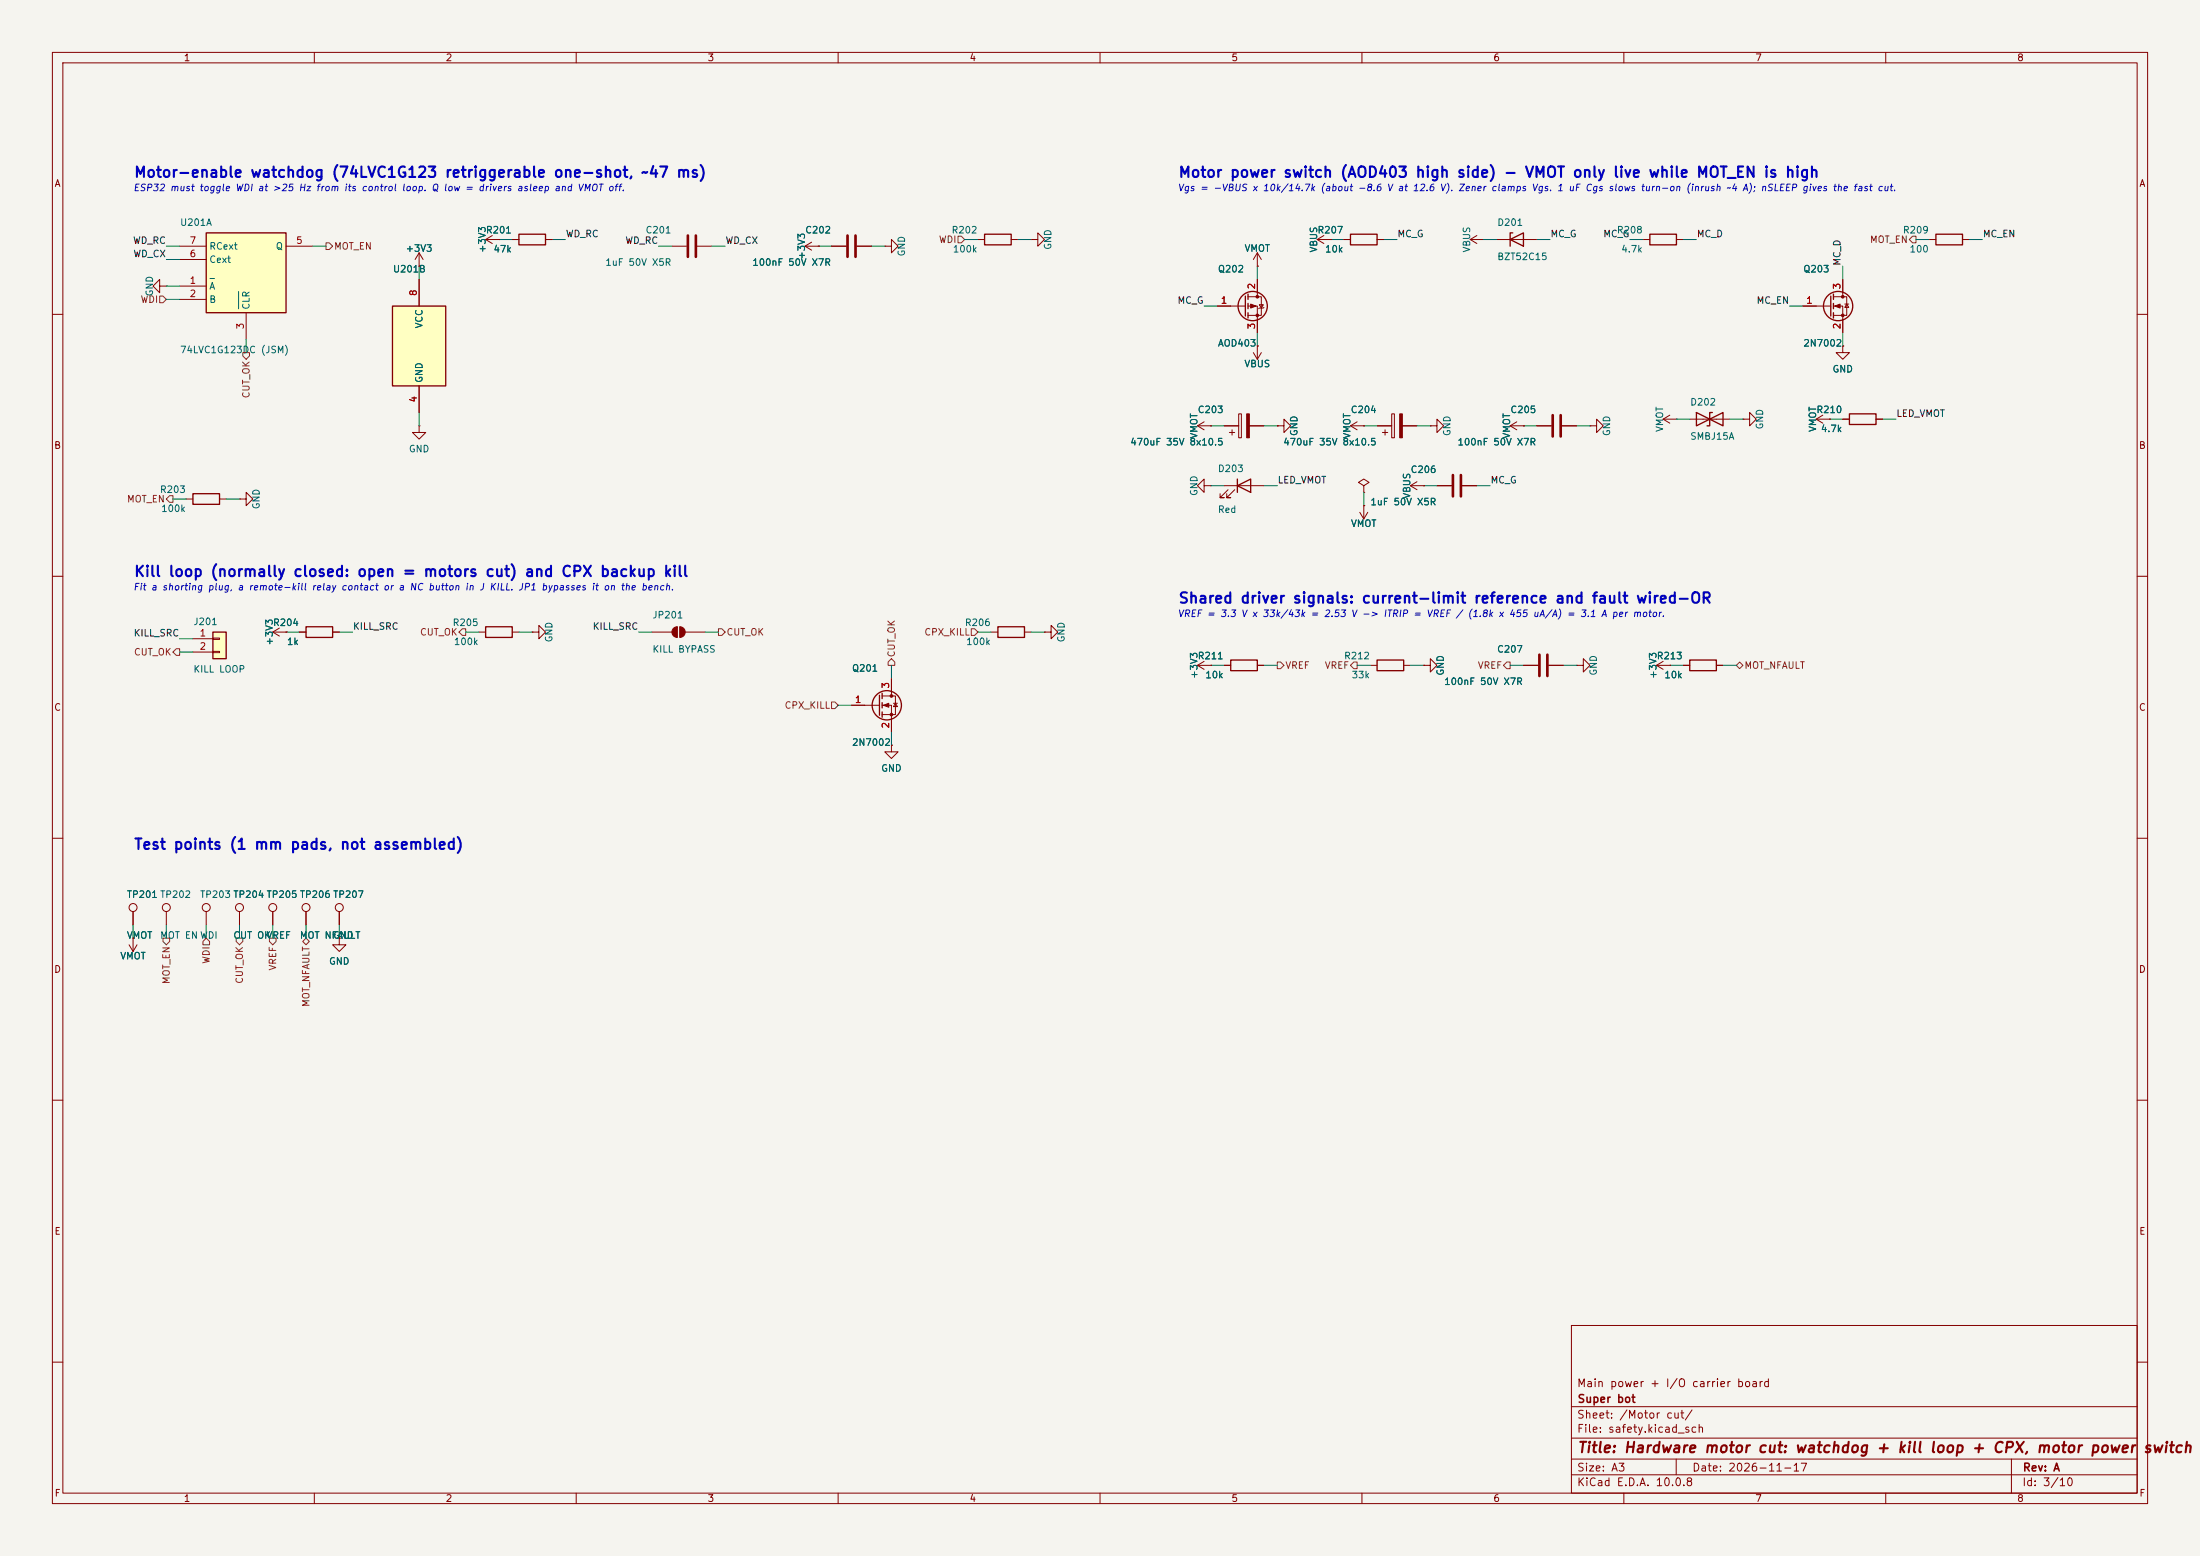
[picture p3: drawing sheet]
<svg xmlns="http://www.w3.org/2000/svg" width="420mm" height="297mm" viewBox="0 0 420 297" stroke-linecap="round" stroke-linejoin="round" font-family="sans-serif">
<path d="M0 0h420v297h-420z" fill="#f5f4ef" stroke="#f5f4ef" stroke-width=".19"/>
<g fill="none" stroke="#840000" stroke-width=".19">
<path d="M10 10h400v277h-400zM12 12h396v273h-396zM60 10v2M110 10v2M160 10v2M210 10v2M260 10v2M310 10v2M360 10v2M128.3 47h2.8M133.1 47h2.8M153.7 47h2.5"/>
<path d="M153.7 47l1.2 .8M154.9 46.2l-1.2 .8M156.2 47h.1M158.7 47h2.8M163.6 47h2.8M168.9 47h1.3v-1.3l1.2 1.3-1.2 1.3v-1.3M168.9 47h.1M232.4 58.4h5.3M238.3 56.6h2.5v3.6h-2.5M238.3 58.4h1.7v5.1M240 50.8h.1M240 48.3v2.5"/>
<path d="M240 53.3v3.3M240 48.3l-.7 1.2M240 48.3l.8 1.2M240.4 58.2h.8l-.4 .6zM241.3 58.7l-1 .2M251.5 45.7l1.2 .8M251.5 45.7h2.5M252.7 45l-1.2 .7M254 45.7h.1M280.7 45.7h2.5M280.7 45.7l1.2 .8M281.9 45l-1.2 .7"/>
<path d="M283.2 45.7h.1M10 60h2M236.5 79h.5v4.6h-.5zM239.3 67.3l.7 1.3M240 66h.1M240 66v2.6M240.8 67.3l-.8 1.3M265.7 79h.5v4.6h-.5zM408 60h2M80 81.3v1.3h1.3l-1.3 1.2-1.3-1.2h1.3M80 81.3h.1M228.6 81.3h2.5"/>
<path d="M228.6 81.3l1.3 .7M229.9 80.5l-1.3 .8M231.1 81.3h.1M233.7 81.3h2.8M233.7 92.7h7.6M234.4 93.5l-1.5 1.5h.8h-.8v-.8M234.7 82.6h1M235.2 82v1.1M235.7 93.5l-1.5 1.5h.7h-.7v-.8M238.5 81.3h2.8M243.8 81.3h1.3v-1.3l1.3 1.3-1.3 1.3v-1.3M243.8 81.3h.1"/>
<path d="M257.8 81.3h2.5M257.8 81.3l1.3 .7M259.1 80.5l-1.3 .8M259.6 97.8l.7 1.3M260.3 96.5h.1M260.3 92.7l1.1-.6-1.1-.7-1 .7 1 .6v1.3M260.3 94h.1M260.3 81.3h.1M260.3 96.5v2.6M261.1 97.8l-.8 1.3M262.9 81.3h2.8M263.9 82.6h1"/>
<path d="M264.4 82v1.1M267.7 81.3h2.8M269.2 92.7h2.6M269.2 92.7l1.3 .8M270.5 91.9l-1.3 .8M271.8 92.7h.1M273 81.3h1.3v-1.3l1.3 1.3-1.3 1.3v-1.3M273 81.3h.1M274.3 92.7h2.8M279.1 92.7h2.8M10 110h2M129.3 119.6v2.1"/>
<path d="M129.8 119.6v2.1M408 110h2M91.4 120.7h1.3M97.8 120.7h1.3M101.6 120.7h1.3v-1.3l1.2 1.3-1.2 1.2v-1.2M101.6 120.7h.1M124.5 120.7h3.8M130.8 120.7h3.8M162.6 134.6h5.3M168.4 132.8h2.5v3.6h-2.5M168.4 134.6h1.8v5.1M170.2 129.5v3.3"/>
<path d="M170.6 134.2h.7M170.9 134.2l.4 .7h-.7zM10 160h2M170.2 142.2v1.3h1.2l-1.2 1.3-1.3-1.3h1.3M170.2 142.2h.1M408 160h2M10 210h2M408 210h2M300 253h108v32h-108zM10 260h2M300 278.5h108M300 274.5h108"/>
<path d="M300 268.5h108M320 278.5v3M384 278.5v6.5M408 260h2M60 285v2M110 285v2M160 285v2M210 285v2M260 285v2M300 281.5h108M310 285v2M360 285v2"/>
</g>
<g fill="none" stroke="#840000" stroke-width=".25">
<path d="M237.7 56.5v3.8M238.3 56.1v1.1M238.3 57.9v1M238.3 59.7v1M236.2 92.7l2.6-1.3v2.6zM236.2 91.4v2.6M92.7 119.6h5.1v2.1h-5.1zM167.9 132.7v3.8M168.4 132.3v1.1M168.4 134.1v1M168.4 135.9v1"/>
<circle cx="239.1" cy="58.4" r="2.79"/>
<circle cx="169.3" cy="134.6" r="2.79"/>
</g>
<g fill="#840000" stroke="#840000" stroke-width=".19">
<path d="M238.8 58l1 .4-1 .4z"/>
<path d="M238 79h.5v4.6h-.5z"/>
<path d="M267.2 79h.5v4.6h-.5z"/>
<path d="M168.7 134.6l1-.4v.8z"/>
<path d="M128.6 119.9l.7-.3v2.1a1.02 1.02 0 0 1-.9-.7 1.02 1.02 0 0 1 .2-1.1z"/>
<path d="M129.8 119.6a1.02 1.02 0 0 1 1 1.1 1.02 1.02 0 0 1-1 1z"/>
<circle cx="240" cy="56.6" r=".25"/>
<circle cx="240" cy="60.2" r=".25"/>
<circle cx="170.2" cy="132.8" r=".25"/>
<circle cx="170.2" cy="136.4" r=".25"/>
</g>
<path d="M131.3 45v4M132.8 45v4M161.8 45v4M163.3 45v4M277.4 90.7v4M278.9 90.7v4" fill="none" stroke="#840000" stroke-width=".51"/>
<path d="M74.9 58.4h10.2v15.3h-10.2z" fill="#ffffc2"/>
<g fill="none" stroke="#840000" stroke-width=".25">
<path d="M74.9 58.4h10.2v15.3h-10.2zM188 44.7h5v2h-5zM257.8 44.7h5.1v2h-5.1zM288.3 45.7l2.5-1.2v2.5zM288.8 44.5h-.5v2.5M315 44.7h5v2h-5zM349.5 56.5v3.8M350 56.1v1.1M350 57.9v1M350 59.7v1M369.6 44.7h5v2h-5zM323.8 78.7v2.6l5.1-2.6v2.6z"/>
<path d="M326.9 78.7h-.5v2.6h-.5M353.1 79h5v2h-5zM36.8 94.2h5.1v2.1h-5.1zM190.5 119.6h5.1v2.1h-5.1zM234.9 126h5.1v2h-5.1zM262.9 126h5.1v2h-5.1zM322.6 126h5.1v2h-5.1z"/>
<circle cx="350.9" cy="58.4" r="2.79"/>
</g>
<g fill="none" stroke="#840000" stroke-width=".19">
<path d="M30.5 54.6v-1.3l-1.3 1.3 1.3 1.3v-1.3h1.2M31.7 54.6h.1M80 50.8h.1M80 48.3v2.5M80 53.3v5.1M80 48.3l-.8 1.2M80 48.3l.8 1.2M186.7 45.7h1.3M193 45.7h1.3M196.8 45.7h1.3v-1.2l1.3 1.2-1.3 1.3v-1.3M196.8 45.7h.1M256.5 45.7h1.3"/>
<path d="M262.9 45.7h1.3M285.7 45.7h7.7M313.7 45.7h1.3M320 45.7h1.3M344.2 58.4h5.3M350 56.6h2.6v3.6h-2.6M350 58.4h1.8v5.1M351.8 53.3v3.3M352.2 58h.7M352.6 58l.3 .7h-.7zM368.3 45.7h1.3M374.6 45.7h1.3"/>
<path d="M80 73.7v5M318.8 79.2l-1.3 .8M348 79.2l-1.3 .8M351.8 66v1.3h1.3l-1.3 1.3-1.3-1.3h1.3M351.8 66h.1M35.6 95.3h1.2M41.9 95.3h1.3M229.9 92.7v-1.3l-1.3 1.3 1.3 1.3v-1.3h1.2M231.1 92.7h.1M288.3 81.3l1.3 .7M288.3 81.3h2.5M289.6 80.5l-1.3 .8"/>
<path d="M290.8 81.3h.1M293.4 81.3h2.8M298.2 81.3h2.8M303.5 81.3h1.3v-1.3l1.3 1.3-1.3 1.3v-1.3M303.5 81.3h.1M317.5 80l1.3 .8M317.5 80h2.5M320 80h.1M322.6 80h7.6M332.7 80h1.3v-1.3l1.3 1.3-1.3 1.3v-1.3M332.7 80h.1M346.7 80h2.5"/>
<path d="M346.7 80l1.3 .8M349.2 80h.1M351.8 80h1.3M358.1 80h1.3M189.2 120.7h1.3M195.6 120.7h1.2M199.4 120.7h1.3v-1.3l1.2 1.3-1.2 1.2v-1.2M199.4 120.7h.1M228.6 127h2.5M228.6 127l1.3 .8M229.9 126.2l-1.3 .8M231.1 127h.1"/>
<path d="M233.7 127h1.2M240 127h1.3M261.6 127h1.3M268 127h1.2M271.8 127h1.2v-1.3l1.3 1.3-1.3 1.3v-1.3M271.8 127h.1M290.8 127h2.8M295.7 127h2.7M301 127h1.3v-1.3l1.2 1.3-1.2 1.3v-1.3M301 127h.1M316.2 127h2.6M316.2 127l1.3 .8"/>
<path d="M317.5 126.2l-1.3 .8M318.8 127h.1M321.3 127h1.3M327.7 127h1.2M31.7 174v2.5"/>
<circle cx="31.7" cy="173.2" r=".76"/>
</g>
<g fill="#840000" stroke="#840000" stroke-width=".19">
<path d="M350.3 58.4l1-.4v.8z"/>
<circle cx="351.8" cy="56.6" r=".25"/>
<circle cx="351.8" cy="60.2" r=".25"/>
</g>
<path d="M296.4 79.2v4.1M297.9 79.2v4.1M293.9 125v4M295.4 125v4" fill="none" stroke="#840000" stroke-width=".51"/>
<path d="M40.6 120.7h2.6v5h-2.6z" fill="#ffffc2"/>
<path d="M99.1 44.7h5v2h-5zM58.4 119.6h5.1v2.1h-5.1zM40.6 120.7h2.6v5h-2.6z" fill="none" stroke="#840000" stroke-width=".25"/>
<g fill="none" stroke="#840000" stroke-width=".19">
<path d="M92.7 45.7l1.3 .8M92.7 45.7h2.5M94 45l-1.3 .7M95.2 45.7h.1M97.8 45.7h1.3M104.1 45.7h1.3M45.7 95.3h1.3v-1.3l1.3 1.3-1.3 1.2v-1.2M45.7 95.3h.1M53.3 119.9l-1.2 .8M36.8 121.9h3.8M36.8 124.5h3.8M40.6 121.8h1.3v.2h-1.3z"/>
<path d="M40.6 124.3h1.3v.3h-1.3zM52.1 120.7h2.5M52.1 120.7l1.2 .7M54.6 120.7h.1M57.1 120.7h1.3M63.5 120.7h1.3M25.4 179.1h.1M25.4 174v2.5M25.4 179.1v2.5M39.4 174v2.5M45.7 174v2.5M52.1 174v2.5"/>
<path d="M58.4 174v2.5M64.8 174v2.5M24.6 180.3l.8 1.3M26.2 180.3l-.8 1.3"/>
<circle cx="25.4" cy="173.2" r=".76"/>
<circle cx="39.4" cy="173.2" r=".76"/>
<circle cx="45.7" cy="173.2" r=".76"/>
<circle cx="52.1" cy="173.2" r=".76"/>
<circle cx="58.4" cy="173.2" r=".76"/>
<circle cx="64.8" cy="173.2" r=".76"/>
</g>
<path d="M39.4 44.5h15.2v15.2h-15.2z" fill="#ffffc2"/>
<path d="M39.4 44.5h15.2v15.2h-15.2z" fill="none" stroke="#840000" stroke-width=".25"/>
<g fill="none" stroke="#840000" stroke-width=".19">
<path d="M34.3 54.6h5.1M34.3 57.2h5.1M34.3 47h5.1M34.3 49.5h5.1M47 59.7v5.1M54.6 47h5.1M80 50.8h.1M80 53.3v5.1M95.2 45.7h.1M97.8 45.7h1.3M104.1 45.7h1.3M156.2 47h.1"/>
<path d="M158.7 47h2.8M163.6 47h2.8M232.4 58.4h2.5M240 50.8h.1M240 53.3v2.6M254 45.7h.1M256.5 45.7h1.3M262.9 45.7h1.3M344.2 58.4h2.5M351.8 53.3v2.6M80 73.7v5M240 66h.1"/>
<path d="M240 61v2.5M351.8 66h.1M351.8 61v2.5M231.1 81.3h.1M233.7 81.3h2.8M238.5 81.3h2.8M243.8 81.3h.1M260.3 81.3h.1M260.3 96.5h.1M262.9 81.3h2.8M267.7 81.3h2.8M271.8 92.7h.1"/>
<path d="M274.3 92.7h2.8M279.1 92.7h2.8M290.8 81.3h.1M293.4 81.3h2.8M298.2 81.3h2.8M349.2 80h.1M351.8 80h1.3M358.1 80h1.3M54.6 120.7h.1M57.1 120.7h1.3M63.5 120.7h1.3M162.6 134.6h2.5"/>
<path d="M170.2 129.5v2.6M170.2 137.2v2.5M231.1 127h.1M233.7 127h1.2M240 127h1.3M271.8 127h.1M290.8 127h2.8M295.7 127h2.7M318.8 127h.1M321.3 127h1.3M327.7 127h1.2M170.2 142.2h.1"/>
<path d="M25.4 179.1h.1M25.4 174v2.5M45.7 174v2.5M52.1 174v2.5M58.4 174v2.5M64.8 179.1v1.2h1.2l-1.2 1.3-1.3-1.3h1.3M64.8 179.1h.1M64.8 174v2.5"/>
</g>
<path d="M40.1 53.2h.8M45.5 55.6v3.4" fill="none" stroke="#006464" stroke-width=".19"/>
<g fill="none" stroke="#725600" stroke-width=".19">
<path d="M30.5 56.5h.6l.6 .7-.6 .6h-.6zM62.2 46.4h.7l.6 .6-.6 .6h-.7zM182.9 45.1h.6l.6 .6-.6 .7h-.6zM365.1 45.1h.7v1.3h-.7l-.6-.7zM46.4 67.3h1.2v.6l-.6 .7-.6-.7zM32.4 94.6h.6v1.3h-.6l-.7-.6zM33.7 123.8h.6v1.3h-.6l-.7-.6zM87.6 120.7l.7-.7h.6v1.3h-.6zM137.2 120h.6l.6 .7-.6 .6h-.6zM158.7 134h.7l.6 .6-.6 .7h-.7zM170.2 125.7l.6 .7v.6h-1.3v-.6zM185.4 120h.7l.6 .7-.6 .6h-.7z"/>
<path d="M243.8 126.4h.7l.6 .6-.6 .6h-.7zM257.8 127l.6-.6h.7v1.2h-.7zM287.7 126.4h.6v1.2h-.6l-.7-.6zM331.5 127l.6-.6 .6 .6-.6 .6zM31.1 179.1h1.3v.6l-.7 .6-.6-.6zM38.7 179.7l.7-.6 .6 .6v.6h-1.3zM45.1 179.1h1.3v.6l-.7 .6-.6-.6zM51.4 179.1h1.3v.6l-.6 .6-.7-.6zM57.8 179.7l.6-.6 .7 .6-.7 .6z"/>
</g>
<g fill="none" stroke="#009600" stroke-width=".19">
<path d="M31.7 49.5h2.6M31.7 57.2h2.6M31.7 47h2.6M31.7 54.6h2.6M59.7 47h2.5M80 50.8v2.5M95.2 45.7h2.6M105.4 45.7h2.5M125.7 47h2.6M135.9 47h2.5M156.2 47h2.5M166.4 47h2.5"/>
<path d="M184.1 45.7h2.6M194.3 45.7h2.5M229.9 58.4h2.5M240 50.8v2.5M254 45.7h2.5M264.2 45.7h2.5M283.2 45.7h2.5M293.4 45.7h2.5M311.1 45.7h2.6M321.3 45.7h2.5M341.6 58.4h2.6M351.8 50.8v2.5"/>
<path d="M365.8 45.7h2.5M375.9 45.7h2.6M47 64.8v2.5M80 78.7v2.6M240 63.5v2.5M351.8 63.5v2.5M33 95.3h2.6M43.2 95.3h2.5M231.1 81.3h2.6M231.1 92.7h2.6M241.3 81.3h2.5M241.3 92.7h2.5"/>
<path d="M260.3 81.3h2.6M260.3 94v2.5M270.5 81.3h2.5M271.8 92.7h2.5M281.9 92.7h2.6M290.8 81.3h2.6M301 81.3h2.5M320 80h2.6M330.2 80h2.5M349.2 80h2.6M359.4 80h2.5M34.3 121.9h2.5"/>
<path d="M34.3 124.5h2.5M54.6 120.7h2.5M64.8 120.7h2.5M88.9 120.7h2.5M99.1 120.7h2.5M121.9 120.7h2.6M134.6 120.7h2.6M160 134.6h2.6M170.2 127v2.5M170.2 139.7v2.5M186.7 120.7h2.5M196.8 120.7h2.6"/>
<path d="M231.1 127h2.6M241.3 127h2.5M259.1 127h2.5M269.2 127h2.6M288.3 127h2.5M298.4 127h2.6M318.8 127h2.5M328.9 127h2.6M25.4 176.5v2.6M31.7 176.5v2.6M39.4 176.5v2.6M45.7 176.5v2.6"/>
<path d="M52.1 176.5v2.6M58.4 176.5v2.6M64.8 176.5v2.6"/>
</g>
<g font-size="2" fill="#0000c2">
<text x="25.5" y="34.4">Motor-enable watchdog (74LVC1G123 retriggerable one-shot, ~47 ms)</text>
<text x="224.9" y="34.4">Motor power switch (AOD403 high side) - VMOT only live while MOT_EN is high</text>
<text x="25.5" y="110.6">Kill loop (normally closed: open = motors cut) and CPX backup kill</text>
<text x="224.9" y="115.7">Shared driver signals: current-limit reference and fault wired-OR</text>
<text x="25.5" y="162.6">Test points (1 mm pads, not assembled)</text>
</g>
<g font-size="2" fill="#840000">
<text x="301" y="277.8">Title: Hardware motor cut: watchdog + kill loop + CPX, motor power</text>
<text x="409" y="277.8">switch</text>
</g>
<g font-size="1.5" fill="#840000">
<text x="300.9" y="265.1">Main power + I/O carrier board</text>
<text x="301" y="268.1">Super bot</text>
<text x="300.9" y="273.8">File: safety.kicad_sch</text>
<text x="300.9" y="271.1">Sheet: /Motor cut/</text>
<text x="300.9" y="281.2">Size: A3</text>
<text x="322.9" y="281.2">Date: 2026-11-17</text>
<text x="386" y="281.2">Rev: A</text>
<text x="300.9" y="284">KiCad E.D.A. 10.0.8</text>
<text x="385.9" y="284">Id: 3/10</text>
</g>
<g font-size="1.3" fill="#840000">
<text x="35" y="12">1</text>
<text x="85" y="12">2</text>
<text x="135" y="12">3</text>
<text x="185" y="12">4</text>
<text x="235" y="12">5</text>
<text x="285" y="12">6</text>
<text x="335" y="12">7</text>
<text x="385" y="12">8</text>
<text x="10.3" y="36">A</text>
<text x="408.3" y="36">A</text>
<text x="10.2" y="86">B</text>
<text x="408.2" y="86">B</text>
<text x="10.2" y="136">C</text>
<text x="408.2" y="136">C</text>
<text x="10.2" y="186">D</text>
<text x="408.2" y="186">D</text>
<text x="10.3" y="236">E</text>
<text x="408.3" y="236">E</text>
<text x="10.3" y="286">F</text>
<text x="35" y="287">1</text>
<text x="85" y="287">2</text>
<text x="135" y="287">3</text>
<text x="185" y="287">4</text>
<text x="235" y="287">5</text>
<text x="285" y="287">6</text>
<text x="335" y="287">7</text>
<text x="385" y="287">8</text>
<text x="408.3" y="286">F</text>
</g>
<g font-size="1.3" fill="#0000c2">
<text x="25.3" y="36.8">ESP32 must toggle WDI at &gt;25 Hz from its control loop. Q low = drivers asleep and VMOT off.</text>
<text x="224.7" y="36.8">Vgs = -VBUS x 10k/14.7k (about -8.6 V at 12.6 V). Zener clamps Vgs. 1 uF Cgs slows turn-on (inrush ~4 A); nSLEEP gives the fast cut.</text>
<text x="25.3" y="113">Fit a shorting plug, a remote-kill relay contact or a NC button in J KILL. JP1 bypasses it on the bench.</text>
<text x="224.7" y="118.1">VREF = 3.3 V x 33k/43k = 2.53 V -&gt; ITRIP = VREF / (1.8k x 455 uA/A) = 3.1 A per motor.</text>
</g>
<g font-size="1.3" fill="#0f0f0f">
<text x="25.3" y="46.9">WD_RC</text>
<text x="107.9" y="45.6">WD_RC</text>
<text x="119.3" y="46.9">WD_RC</text>
<text x="138.4" y="46.9">WD_CX</text>
<text x="266.7" y="45.6">MC_G</text>
<text x="295.9" y="45.6">MC_G</text>
<text x="306" y="45.6">MC_G</text>
<text x="323.8" y="45.6">MC_D</text>
<text x="378.4" y="45.6">MC_EN</text>
<text x="25.4" y="49.4">WD_CX</text>
<text x="351.7" y="50.8" transform="rotate(-90 351.7 50.8)">MC_D</text>
<text x="224.7" y="58.3">MC_G</text>
<text x="335.2" y="58.3">MC_EN</text>
<text x="361.9" y="79.9">LED_VMOT</text>
<text x="243.8" y="92.6">LED_VMOT</text>
<text x="284.5" y="92.6">MC_G</text>
<text x="25.4" y="121.8">KILL_SRC</text>
<text x="67.3" y="120.5">KILL_SRC</text>
<text x="113" y="120.5">KILL_SRC</text>
</g>
<g font-size="1.3" fill="#006464">
<text x="34.3" y="43.4">U201A</text>
<text x="39.9" y="48">RCext</text>
<text x="52.5" y="48">Q</text>
<text x="92.7" y="44.9">R201</text>
<text x="123.1" y="44.9">C201</text>
<text x="153.6" y="44.9">C202</text>
<text x="181.6" y="44.9">R202</text>
<text x="201" y="47.8" transform="rotate(-90 201 47.8)">GND</text>
<text x="251.4" y="44.9">R207</text>
<text x="285.7" y="43.4">D201</text>
<text x="308.6" y="44.9">R208</text>
<text x="363.2" y="44.9">R209</text>
<text x="39.9" y="50.5">Cext</text>
<text x="74.9" y="52.3">U201B</text>
<text x="77.3" y="48.4">+3V3</text>
<text x="93" y="48.4" transform="rotate(-90 93 48.4)">+3V3</text>
<text x="94.1" y="48.5">47k</text>
<text x="115.5" y="51">1uF 50V X5R</text>
<text x="143.5" y="51">100nF 50V X7R</text>
<text x="154" y="49.7" transform="rotate(-90 154 49.7)">+3V3</text>
<text x="173.1" y="49.1" transform="rotate(-90 173.1 49.1)">GND</text>
<text x="181.8" y="48.5">100k</text>
<text x="232.4" y="52.3">Q202</text>
<text x="237.5" y="48.4">VMOT</text>
<text x="251.8" y="48.3" transform="rotate(-90 251.8 48.3)">VBUS</text>
<text x="252.9" y="48.5">10k</text>
<text x="281" y="48.3" transform="rotate(-90 281 48.3)">VBUS</text>
<text x="285.7" y="49.9">BZT52C15</text>
<text x="309.4" y="48.5">4.7k</text>
<text x="344.2" y="52.3">Q203</text>
<text x="364.4" y="48.5">100</text>
<text x="29.5" y="56.7" transform="rotate(-90 29.5 56.7)">GND</text>
<text x="39.9" y="55.6">A</text>
<text x="39.9" y="58.1">B</text>
<text x="48" y="59.2" transform="rotate(-90 48 59.2)">CLR</text>
<text x="81" y="62.8" transform="rotate(-90 81 62.8)">VCC</text>
<text x="34.3" y="67.7">74LVC1G123DC (JSM)</text>
<text x="232.4" y="66.5">AOD403</text>
<text x="237.5" y="70.4">VBUS</text>
<text x="344.2" y="66.5">2N7002</text>
<text x="349.7" y="71.4">GND</text>
<text x="81" y="73.2" transform="rotate(-90 81 73.2)">GND</text>
<text x="322.6" y="77.7">D202</text>
<text x="228.5" y="79.2">C203</text>
<text x="228.9" y="83.8" transform="rotate(-90 228.9 83.8)">VMOT</text>
<text x="248" y="83.3" transform="rotate(-90 248 83.3)">GND</text>
<text x="257.8" y="79.2">C204</text>
<text x="258.1" y="83.8" transform="rotate(-90 258.1 83.8)">VMOT</text>
<text x="277.2" y="83.3" transform="rotate(-90 277.2 83.3)">GND</text>
<text x="288.2" y="79.2">C205</text>
<text x="288.6" y="83.8" transform="rotate(-90 288.6 83.8)">VMOT</text>
<text x="307.7" y="83.3" transform="rotate(-90 307.7 83.3)">GND</text>
<text x="317.8" y="82.6" transform="rotate(-90 317.8 82.6)">VMOT</text>
<text x="336.9" y="82.1" transform="rotate(-90 336.9 82.1)">GND</text>
<text x="346.7" y="79.2">R210</text>
<text x="347" y="82.6" transform="rotate(-90 347 82.6)">VMOT</text>
<text x="347.5" y="82.8">4.7k</text>
<text x="77.9" y="86.6">GND</text>
<text x="215.7" y="85.3">470uF 35V 8x10.5</text>
<text x="244.9" y="85.3">470uF 35V 8x10.5</text>
<text x="278.1" y="85.3">100nF 50V X7R</text>
<text x="322.6" y="84.2">SMBJ15A</text>
<text x="30.4" y="94.4">R203</text>
<text x="228.9" y="94.8" transform="rotate(-90 228.9 94.8)">GND</text>
<text x="232.4" y="90.4">D203</text>
<text x="269.2" y="90.6">C206</text>
<text x="269.5" y="95.3" transform="rotate(-90 269.5 95.3)">VBUS</text>
<text x="30.7" y="98">100k</text>
<text x="49.9" y="97.3" transform="rotate(-90 49.9 97.3)">GND</text>
<text x="232.4" y="98.2">Red</text>
<text x="257.8" y="100.9">VMOT</text>
<text x="261.5" y="96.8">1uF 50V X5R</text>
<text x="36.8" y="119.6">J201</text>
<text x="52" y="119.8">R204</text>
<text x="86.3" y="119.8">R205</text>
<text x="124.4" y="118.3">JP201</text>
<text x="184.1" y="119.8">R206</text>
<text x="52.4" y="123.3" transform="rotate(-90 52.4 123.3)">+3V3</text>
<text x="54.7" y="123.4">1k</text>
<text x="86.5" y="123.4">100k</text>
<text x="105.8" y="122.7" transform="rotate(-90 105.8 122.7)">GND</text>
<text x="124.4" y="124.9">KILL BYPASS</text>
<text x="184.3" y="123.4">100k</text>
<text x="203.6" y="122.7" transform="rotate(-90 203.6 122.7)">GND</text>
<text x="285.7" y="124.9">C207</text>
<text x="36.8" y="128.7">KILL LOOP</text>
<text x="162.5" y="128.5">Q201</text>
<text x="228.5" y="126.1">R211</text>
<text x="228.9" y="129.7" transform="rotate(-90 228.9 129.7)">+3V3</text>
<text x="230" y="129.8">10k</text>
<text x="256.5" y="126.1">R212</text>
<text x="257.9" y="129.8">33k</text>
<text x="275.6" y="131">100nF 50V X7R</text>
<text x="275.9" y="129.1" transform="rotate(-90 275.9 129.1)">GND</text>
<text x="305.2" y="129.1" transform="rotate(-90 305.2 129.1)">GND</text>
<text x="316.2" y="126.1">R213</text>
<text x="316.5" y="129.7" transform="rotate(-90 316.5 129.7)">+3V3</text>
<text x="317.6" y="129.8">10k</text>
<text x="162.5" y="142.7">2N7002</text>
<text x="168.1" y="147.6">GND</text>
<text x="24.1" y="171.7">TP201 TP202</text>
<text x="24.1" y="171.7">TP201</text>
<text x="38.1" y="171.7">TP203 TP204 TP205 TP206 TP207</text>
<text x="44.4" y="171.7">TP204 TP205 TP206 TP207</text>
<text x="24.1" y="179.5">VMOT</text>
<text x="30.5" y="179.5">MOT EN WDI</text>
<text x="44.4" y="179.5">CUT OK</text>
<text x="50.8" y="179.5">VREF</text>
<text x="57.1" y="179.5">MOT NFAULT</text>
<text x="63.5" y="179.5">GND</text>
<text x="22.9" y="183.4">VMOT</text>
<text x="62.7" y="184.4">GND</text>
</g>
<g font-size="1.3" fill="#a90000">
<text x="36.1" y="46.9">7</text>
<text x="56.4" y="46.9">5</text>
<text x="36.1" y="49.4">6</text>
<text x="36.1" y="54.5">1</text>
<text x="36.1" y="57">2</text>
<text x="79.9" y="56.6" transform="rotate(-90 79.9 56.6)">8</text>
<text x="232.9" y="58.3">1</text>
<text x="239.9" y="55.3" transform="rotate(-90 239.9 55.3)">2</text>
<text x="344.7" y="58.3">1</text>
<text x="351.7" y="55.3" transform="rotate(-90 351.7 55.3)">3</text>
<text x="46.9" y="63" transform="rotate(-90 46.9 63)">3</text>
<text x="239.9" y="63" transform="rotate(-90 239.9 63)">3</text>
<text x="351.7" y="63" transform="rotate(-90 351.7 63)">2</text>
<text x="79.9" y="76.9" transform="rotate(-90 79.9 76.9)">4</text>
<text x="38" y="121.8">1</text>
<text x="38" y="124.3">2</text>
<text x="170" y="131.5" transform="rotate(-90 170 131.5)">3</text>
<text x="163.1" y="134.5">1</text>
<text x="170" y="139.2" transform="rotate(-90 170 139.2)">2</text>
</g>
<g font-size="1.3" fill="#725600">
<text x="63.7" y="48">MOT_EN</text>
<text x="179.1" y="46.7">WDI</text>
<text x="356.9" y="46.7">MOT_EN</text>
<text x="26.7" y="58.1">WDI</text>
<text x="48" y="76.1" transform="rotate(-90 48 76.1)">CUT_OK</text>
<text x="24.1" y="96.2">MOT_EN</text>
<text x="25.5" y="125.4">CUT_OK</text>
<text x="80.1" y="121.6">CUT_OK</text>
<text x="138.6" y="121.6">CUT_OK</text>
<text x="171.1" y="125.6" transform="rotate(-90 171.1 125.6)">CUT_OK</text>
<text x="176.4" y="121.6">CPX_KILL</text>
<text x="245.3" y="128">VREF</text>
<text x="252.8" y="128">VREF</text>
<text x="282" y="128">VREF</text>
<text x="332.9" y="128">MOT_NFAULT</text>
<text x="149.7" y="135.6">CPX_KILL</text>
<text x="40.3" y="184.1" transform="rotate(-90 40.3 184.1)">WDI</text>
<text x="53" y="185.4" transform="rotate(-90 53 185.4)">VREF</text>
<text x="32.7" y="188" transform="rotate(-90 32.7 188)">MOT_EN</text>
<text x="46.7" y="187.9" transform="rotate(-90 46.7 187.9)">CUT_OK</text>
<text x="59.4" y="192.3" transform="rotate(-90 59.4 192.3)">MOT_NFAULT</text>
</g>
</svg>
